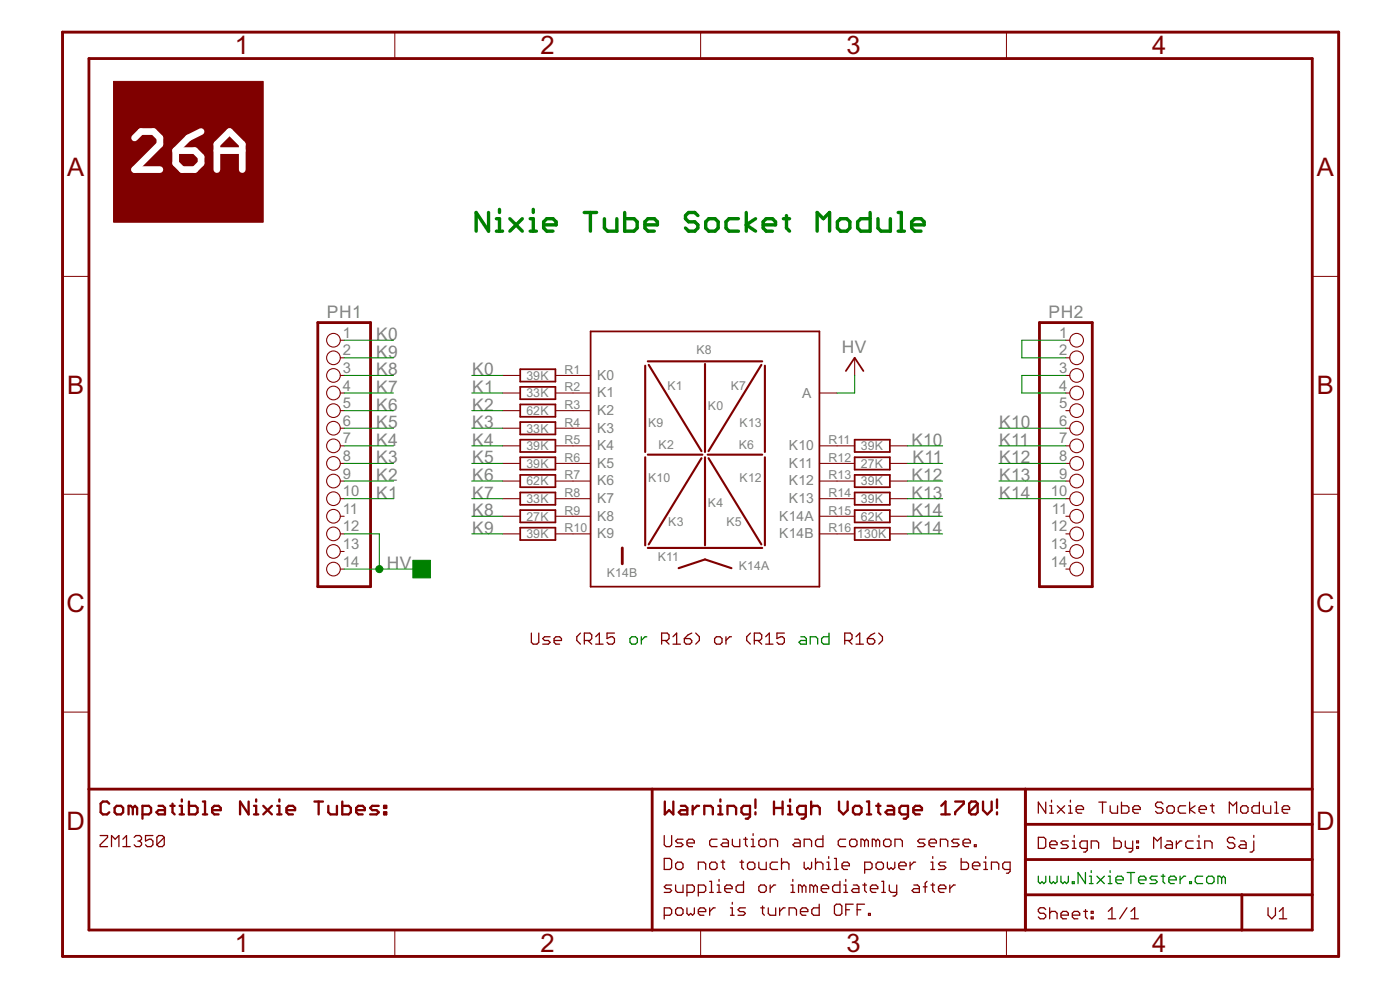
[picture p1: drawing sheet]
<svg xmlns="http://www.w3.org/2000/svg" width="420mm" height="297mm" viewBox="0 0 420 297" stroke-linecap="round" stroke-linejoin="round" font-family="sans-serif">
<g fill="none" stroke="#800000" stroke-width=".38">
<path d="M159.5 189.9v2.8l.5 .6h1.1l.6-.6v-2.8M165.1 191.1h-1.7l-.5 .5 .5 .6h1.1l.6 .5-.6 .6h-1.6M166.3 192.2h2.2v-.6l-.5-.5h-1.2l-.5 .5v1.1l.5 .6h1.2M174.2 189.9l-1.1 1.2v1.1l1.1 1.1M175.4 192.2h1.6l.6-.6v-1.1l-.6-.6h-1.6v3.4M176.5 192.2l1.1 1.1M178.8 193.3h2.2M178.8 191.1l1.1-1.2v3.4M184.4 189.9h-2.2v1.7l1.1-.5h.5l.6 .5v1.1l-.6 .6h-1.1l-.5-.6M198.6 192.2h1.6l.6-.6v-1.1l-.6-.6h-1.6v3.4M199.7 192.2l1.1 1.1M202 193.3h2.2"/>
<path d="M202 191.1l1.1-1.2v3.4M205.4 191.6h1.6l.6 .6v.5l-.6 .6h-1.1l-.5-.6zM207.6 189.9l-1.1 .6-1.1 1.1M208.8 189.9l1.1 1.2v1.1l-1.1 1.1M215 191.1h1.1l.6 .5v1.1l-.6 .6h-1.1l-.5-.6v-1.1zM217.9 191.1v2.2M219.5 191.1h-.5l-1.1 1.1M225.2 189.9l-1.1 1.2v1.1l1.1 1.1M226.4 192.2h1.6l.6-.6v-1.1l-.6-.6h-1.6v3.4M227.5 192.2l1.1 1.1M229.8 193.3h2.2M229.8 191.1l1.1-1.2v3.4"/>
<path d="M235.4 189.9h-2.2v1.7l1.1-.5h.5l.6 .5v1.1l-.6 .6h-1.1l-.5-.6M253.5 192.2h1.7l.5-.6v-1.1l-.5-.6h-1.7v3.4M254.6 192.2l1.1 1.1M256.9 193.3h2.2M256.9 191.1l1.1-1.2v3.4M260.3 191.6h1.7l.5 .6v.5l-.5 .6h-1.1l-.6-.6zM262.5 189.9l-1.1 .6-1.1 1.1M263.7 189.9l1.1 1.2v1.1l-1.1 1.1M30.1 250.7h2.2v.5l-2.2 2.3v.5h2.2M33.5 254v-3.3l1.1 1.1 1.1-1.1v3.3M36.9 254h2.2M36.9 251.8l1.1-1.1v3.3"/>
<path d="M40.3 251.2l.5-.5h1.1l.6 .5v.6l-.6 .5M41.4 252.3h.5M41.9 252.3l.6 .6v.6l-.6 .5h-1.1l-.5-.5M45.9 250.7h-2.2v1.6l1.1-.5h.5l.6 .5v1.2l-.6 .5h-1.1l-.5-.5M49.3 251.2v2.3l-.6 .5h-1.1l-.5-.5M49.3 251.2l-.6-.5h-1.1l-.5 .5v2.3M49.3 251.2l-2.2 2.3M199.3 250.7v2.8l.6 .5h1.1l.6-.5v-2.8M199.3 257.6h1.7l.6 .5v2.2l-.6 .6h-1.7zM202.8 259.2l.5-.5h1.1l.6 .5v1.1l-.6 .6h-1.1l-.5-.6zM205 251.8h-1.7l-.5 .5 .5 .6h1.1l.6 .6-.6 .5h-1.6M206.2 252.9h2.2v-.6l-.6-.5h-1.1l-.5 .5v1.2l.5 .5h1.1"/>
<path d="M213 259.2l.5-.5h1.2l.5 .5v1.1l-.5 .6h-1.2l-.5-.6zM215.2 251.8h-1.7l-.5 .5v1.2l.5 .5h1.7M216.4 258.7h1.1M216.9 251.8h1.1l.6 .5v1.7h-1.7l-.5-.5 .5-.6h1.7M216.9 258.1v2.2l.6 .6M219.8 251.8v1.7l.5 .5h1.7v-2.2M222.1 258.7h1.1M222.6 258.1v2.2l.6 .6M223.2 251.8h1.1M223.8 251.2v2.3l.5 .5M224.3 259.2l.6-.5h1.1l.5 .5v1.1l-.5 .6h-1.1l-.6-.6zM225.5 254h1.1"/>
<path d="M225.5 251.8h.5v2.2M226 250.1v.6M227.7 252.3l.6-.5h1.1l.6 .5v1.2l-.6 .5h-1.1l-.6-.5zM227.7 258.7v1.6l.6 .6h1.7v-2.2M231.1 254v-2.2h1.7l.6 .5v1.7M233.4 258.7h-1.7l-.6 .5v1.1l.6 .6h1.7M234.5 259.2l.6-.5h1.1l.6 .5v1.7M234.5 257.6v3.3M238.5 251.8h1.1l.6 .5v1.7h-1.7l-.5-.5 .5-.6h1.7M241.3 254v-2.2h1.7l.6 .5v1.7M241.3 258.7v1.6l.6 .6 .6-.6 .5 .6 .6-.6v-1.6M244.8 259.2l.5-.5h1.1l.6 .5v1.7"/>
<path d="M244.8 257.6v3.3M247 250.7v3.3h-1.7l-.5-.5v-1.2l.5-.5h1.7M248.2 258.7h.5v2.2M248.7 257v.6M250.4 257.6h.6v3.3M252.7 259.8h2.2v-.6l-.5-.5h-1.1l-.6 .5v1.1l.6 .6h1.1M253.8 251.8h-1.7l-.5 .5v1.2l.5 .5h1.7M255 252.3l.5-.5h1.1l.6 .5v1.2l-.6 .5h-1.1l-.5-.5zM259.5 252.3l-.6-.5h-.5v2.2M259.5 252.3v1.7M259.5 252.3l.5-.5 .6 .5v1.7M262.9 252.3l-.6-.5h-.5v2.2"/>
<path d="M262.9 252.3v1.7M262.9 252.3l.5-.5 .6 .5v1.7M263.5 258.7h1.1l.5 .5v1.1l-.5 .6h-1.1l-.6-.6v-1.1zM265.2 252.3l.5-.5h1.1l.6 .5v1.2l-.6 .5h-1.1l-.5-.5zM266.3 258.7v1.6l.6 .6 .5-.6 .6 .6 .5-.6v-1.6M268.6 254v-2.2h1.7l.5 .5v1.7M269.7 259.8h2.2v-.6l-.5-.5h-1.1l-.6 .5v1.1l.6 .6h1.1M273.1 258.7v2.2M274.8 258.7h-.6l-1.1 1.1M277.6 251.8h-1.7l-.5 .5 .5 .6h1.2l.5 .6-.5 .5h-1.7M278.8 252.9h2.2v-.6l-.5-.5h-1.1l-.6 .5v1.2l.6 .5h1.1M279.4 258.7h.5v2.2"/>
<path d="M279.9 257v.6M282.2 254v-2.2h1.7l.5 .5v1.7M283.9 258.7h-1.7l-.6 .5 .6 .6h1.1l.6 .5-.6 .6h-1.7M287.8 251.8h-1.6l-.6 .5 .6 .6h1.1l.5 .6-.5 .5h-1.7M288.5 257.6v3.3h1.6l.6-.6v-1.1l-.6-.5h-1.6M289 252.9h2.2v-.6l-.5-.5h-1.1l-.6 .5v1.2l.6 .5h1.1M291.8 259.8h2.3v-.6l-.6-.5h-1.1l-.6 .5v1.1l.6 .6h1.1M292.4 253.5h.6v.5h-.6zM295.3 258.7h.5v2.2M295.8 257v.6M311.6 251.2h1.7l.5 .6v2.2l-.5 .6h-1.7zM313.8 240.7v3.3l-2.2-3.3v3.3"/>
<path d="M315 241.8h.6v2.2M315 244h1.1M315 253.4h2.2v-.5l-.5-.6h-1.1l-.6 .6v1.1l.6 .6h1.1M315.6 240.1v.6M317.3 241.8l2.2 2.2M319.5 241.8l-2.2 2.2M320.6 252.3h-1.6l-.6 .6 .6 .5h1.1l.5 .6-.5 .6h-1.7M320.7 241.8h.5v2.2M320.7 244h1.1M321.2 240.1v.6M321.8 254.6h1.1M321.8 252.3h.6v2.3"/>
<path d="M322.4 250.7v.5M323 242.9h2.2v-.6l-.6-.5h-1.1l-.5 .5v1.1l.5 .6h1.1M326.3 254.6h-1.6l-.6-.6v-1.1l.6-.6h1.6v2.8l-.5 .6h-.6M327.5 254.6v-2.3h1.7l.5 .6v1.7M329.8 240.7h2.2M330.9 240.7v3.3M333.2 241.8v1.6l.5 .6h1.7v-2.2M334.3 251.2v3.4h1.7l.5-.6v-1.1l-.5-.6h-1.7M336.6 240.7v3.3h1.6l.6-.6v-1.1l-.6-.5h-1.6M337.7 252.3v1.7l.6 .6h1.6M339.9 252.3v2.8l-.5 .6h-.6M340 242.9h2.2v-.6l-.5-.5h-1.2l-.5 .5v1.1l.5 .6h1.2"/>
<path d="M341.1 254h.6v.6h-.6zM341.1 252.3h.6v.6h-.6zM346.2 254.6v-3.4l1.1 1.1 1.1-1.1v3.4M349 241.2l-.5-.5h-1.2l-.5 .5v.6l.5 .5h1.2l.5 .6v.5l-.5 .6h-1.2l-.5-.6M350.2 252.3h1.1l.6 .6v1.7h-1.7l-.6-.6 .6-.6h1.7M350.8 241.8h1.1l.5 .5v1.1l-.5 .6h-1.1l-.6-.6v-1.1zM353 252.3v2.3M354.7 252.3h-.6l-1.1 1.1M355.8 241.8h-1.6l-.6 .5v1.1l.6 .6h1.6M357 240.7v3.3M358.1 252.3h-1.7l-.5 .6v1.1l.5 .6h1.7M358.7 241.8l-1.7 1.1 1.7 1.1"/>
<path d="M359.3 252.3h.5v2.3M359.3 254.6h1.1M359.8 250.7v.5M359.9 242.9h2.2v-.6l-.6-.5h-1.1l-.5 .5v1.1l.5 .6h1.1M361.5 254.6v-2.3h1.7l.6 .6v1.7M363.2 241.8h1.2M363.8 241.2v2.2l.6 .6M368.9 244v-3.3l1.1 1.1 1.1-1.1v3.3M370.6 251.8l-.6-.6h-1.1l-.5 .6v.5l.5 .6h1.1l.6 .5v.6l-.6 .6h-1.1l-.5-.6M372.3 242.3l.6-.5h1.1l.5 .5v1.1l-.5 .6h-1.1l-.6-.6zM372.3 252.3h1.1l.6 .6v1.7h-1.7l-.5-.6 .5-.6h1.7M376.3 252.3v2.8l-.6 .6h-.5"/>
<path d="M376.3 250.7v.5M378 240.7v3.3h-1.7l-.6-.6v-1.1l.6-.5h1.7M379.1 241.8v1.6l.6 .6h1.7v-2.2M382.5 244h1.1M382.5 240.7h.6v3.3M384.8 242.9h2.2v-.6l-.5-.5h-1.1l-.6 .5v1.1l.6 .6h1.1M199.3 274.6h1.7l.6-.5v-1.1l-.6-.6h-1.7v3.3M201.6 265.5h-1.7l-.6 .6 .6 .5h1.1l.6 .6-.6 .6h-1.7M202.8 265.5v1.7l.5 .6h1.7v-2.3M203.3 272.4h1.1l.6 .6v1.1l-.6 .5h-1.1l-.5-.5v-1.1zM206.2 267.8h1.6l.6-.6v-1.1l-.6-.6h-1.6v3.4M206.2 272.4v1.7l.5 .5 .6-.5 .5 .5 .6-.5v-1.7"/>
<path d="M209.6 260.9v-2.2h1.6l.6 .5v1.7M209.6 267.8h1.6l.6-.6v-1.1l-.6-.6h-1.6v3.4M209.6 273.5h2.2v-.5l-.6-.6h-1.1l-.5 .6v1.1l.5 .5h1.1M213 272.4v2.2M213 267.8h1.1M213 264.4h.5v3.4M214.7 272.4h-.6l-1.1 1.1M215.2 267.8h1.2M215.2 265.5h.6v2.3M215.8 263.9v.5M217.5 266.6h2.2v-.5l-.5-.6h-1.1l-.6 .6v1.1l.6 .6h1.1M219.2 272.4h.6v2.2"/>
<path d="M219.2 274.6h1.1M219.8 270.7v.6M223.1 264.4v3.4h-1.6l-.6-.6v-1.1l.6-.6h1.6M223.7 272.4h-1.7l-.5 .6 .5 .5h1.2l.5 .6-.5 .5h-1.7M227.7 266.1l.6-.6h1.1l.6 .6v1.1l-.6 .6h-1.1l-.6-.6zM228.3 272.4h1.1M228.9 271.8v2.3l.5 .5M230.6 272.4v1.7l.5 .5h1.7v-2.2M231.1 265.5v2.3M232.8 265.5h-.6l-1.1 1.1M234 272.4v2.2M235.6 272.4h-.5l-1.1 1.1"/>
<path d="M236.8 274.6v-2.2h1.7l.5 .6v1.6M237.4 267.8h1.1M237.4 265.5h.5v2.3M237.9 263.9v.5M240.2 273.5h2.2v-.5l-.5-.6h-1.1l-.6 .6v1.1l.6 .5h1.1M240.7 266.1l-.5-.6h-.6v2.3M240.7 266.1v1.7M240.7 266.1l.6-.6 .6 .6v1.7M244.2 266.1l-.6-.6h-.5v2.3M244.2 266.1v1.7M244.2 266.1l.5-.6 .6 .6v1.7M245.9 271.3v3.3h-1.7l-.6-.5v-1.1l.6-.6h1.7"/>
<path d="M246.5 266.6h2.2v-.5l-.6-.6h-1.1l-.5 .6v1.1l.5 .6h1.1M248.2 260.9h1.1M250.4 260.9h1.1M250.4 271.8l.6-.5h1.1l.5 .5v2.3l-.5 .5h-1.1l-.6-.5zM252.1 264.4v3.4h-1.7l-.5-.6v-1.1l.5-.6h1.7M253.3 267.8h1.1M253.3 265.5h.5v2.3M253.8 263.9v.5M253.8 273h1.2M256.1 271.3h-2.3v3.3M256.1 265.5h1.1l.6 .6v1.7h-1.7l-.6-.6 .6-.6h1.7M257.2 273h1.1"/>
<path d="M258.9 265.5h1.2M259.5 271.3h-2.3v3.3M259.5 260.9h1.7l.5-.6v-1.1l-.5-.5h-1.7v3.3M259.5 265v2.2l.6 .6M260.6 274.1h.6v.5h-.6zM261.2 266.6h2.2v-.5l-.5-.6h-1.1l-.6 .6v1.1l.6 .6h1.1M264.6 264.4h.6v3.4M264.6 267.8h1.1M266.9 265.5v1.7l.5 .6h1.7M269.1 265.5v2.8l-.6 .6h-.5M274.3 265.5h1.1l.5 .6v1.7h-1.6l-.6-.6 .6-.6h1.6M277.1 266.1h1.1"/>
<path d="M278.2 264.4l-.5 .6v2.8M279.4 260.9h1.1M279.4 265.5h1.1M279.9 265v2.2l.6 .6M281.6 266.6h2.3v-.5l-.6-.6h-1.1l-.6 .6v1.1l.6 .6h1.1M285.1 265.5v2.3M286.7 265.5h-.5l-1.1 1.1M295.3 260.9h1.1M297.5 260.9v-2.2h1.7l.5 .5v1.7M303.1 260.9h-1.6l-.6-.6v-1.1l.6-.5h1.6v2.8l-.5 .5h-.6M313.8 272.9l-.5-.5h-1.1l-.6 .5v.6l.6 .5h1.1l.5 .6v.5l-.5 .6h-1.1l-.6-.6M315 272.4v3.3"/>
<path d="M315 274l.6-.5h1.1l.5 .5v1.7M318.4 274.6h2.2v-.6l-.5-.5h-1.1l-.6 .5v1.1l.6 .6h1.1M321.8 274.6h2.2v-.6l-.5-.5h-1.1l-.6 .5v1.1l.6 .6h1.1M325.2 273.5h1.1M325.8 272.9v2.2l.5 .6M327.5 273.5h.6v.5h-.6zM327.5 275.1h.6v.6h-.6zM332.6 275.7h2.2M332.6 273.5l1.1-1.1v3.3M338.2 272.4l-2.2 3.3M339.4 275.7h2.2M339.4 273.5l1.1-1.1v3.3"/>
<path d="M380.6 272.4v2.2l1.1 1.1 1.1-1.1v-2.2M383.9 273.5l1.2-1.1v3.3M383.9 275.7h2.3"/>
</g>
<path d="M18.8 9.6h383v277.4h-383zM26.7 17.6h367.1v261.4h-367.1zM95.4 96.8h15.8v79.2h-15.8zM312 96.8h15.8v79.2h-15.8zM186.8 164.4v4.8M26.7 236.8h367.1M195.7 236.8v42.2M307.7 236.8v42.2M307.7 247.3h86.1M307.7 257.9h86.1M307.7 268.5h86.1M372.7 268.5v10.5" fill="none" stroke="#800000" stroke-width=".85"/>
<g fill="none" stroke="#800000" stroke-width=".7">
<path d="M54.6 239.9v.6M76.9 239.9v.6M83.8 239.9v.6M216.2 239.9v.6M226.7 239.9v2.5M237.1 239.9v.6M299.2 239.9v2.5M32.8 241.1l-.7-.6h-1.2l-.7 .6v2.6l.7 .6h1.2l.7-.6M35 241.8h1.3l.7 .6v1.3l-.7 .6h-1.3l-.6-.6v-1.3zM39.9 242.4l-.7-.6h-.6v2.5M39.9 242.4v1.9M39.9 242.4l.6-.6 .6 .6v1.9"/>
<path d="M42.8 244.3h1.9l.6-.6v-1.3l-.6-.6h-1.9v3.8M47.6 241.8h1.3l.6 .6v1.9h-1.9l-.7-.6 .7-.6h1.9M51.1 241.8h1.3M51.8 241.1v2.6l.6 .6M53.9 241.8h.7v2.5M53.9 244.3h1.3M56.7 240.5v3.8h1.9l.7-.6v-1.3l-.7-.6h-1.9M60.9 244.3h1.3M60.9 240.5h.6v3.8M63.7 243.1h2.6v-.7l-.7-.6h-1.3l-.6 .6v1.3l.6 .6h1.3M74.6 240.5v3.8l-2.5-3.8v3.8M76.2 241.8h.7v2.5"/>
<path d="M76.2 244.3h1.3M79 241.8l2.6 2.5M81.6 241.8l-2.6 2.5M83.2 241.8h.6v2.5M83.2 244.3h1.3M86 243.1h2.6v-.7l-.7-.6h-1.3l-.6 .6v1.3l.6 .6h1.3M94.4 240.5h2.5M95.6 240.5v3.8M98.5 241.8v1.9l.7 .6h1.9v-2.5M102.7 240.5v3.8h1.9l.7-.6v-1.3l-.7-.6h-1.9M106.9 243.1h2.6v-.7l-.7-.6h-1.3l-.6 .6v1.3l.6 .6h1.3M113.7 241.8h-2l-.6 .6 .6 .7h1.3l.7 .6-.7 .6h-1.9"/>
<path d="M115.3 241.8h.6v.6h-.6zM115.3 243.7h.6v.6h-.6zM199.5 240.5v3.8l1.3-1.2 1.3 1.2v-3.8M204.3 241.8h1.3l.7 .6v1.9h-2l-.6-.6 .6-.6h2M207.9 241.8v2.5M209.8 241.8h-.6l-1.3 1.3M211.4 244.3v-2.5h1.9l.6 .6v1.9M215.6 241.8h.6v2.5M215.6 244.3h1.2M218.3 244.3v-2.5h2l.6 .6v1.9M225.1 244.3h-1.9l-.7-.6v-1.3l.7-.6h1.9v3.2l-.6 .6h-.7M226.7 243.7v.6"/>
<path d="M232.3 240.5v3.8M232.3 242.4h2.6M234.9 240.5v3.8M236.5 241.8h.6v2.5M236.5 244.3h1.2M241.8 244.3h-1.9l-.7-.6v-1.3l.7-.6h1.9v3.2l-.6 .6h-.7M243.4 242.4l.7-.6h1.3l.6 .6v1.9M243.4 240.5v3.8M251.8 240.5v2.6l1.3 1.2 1.3-1.2v-2.6M256.6 241.8h1.3l.7 .6v1.3l-.7 .6h-1.3l-.6-.6v-1.3zM260.2 244.3h1.3M260.2 240.5h.6v3.8"/>
<path d="M263 241.8h1.2M263.6 241.1v2.6l.6 .6M266.4 241.8h1.3l.6 .6v1.9h-1.9l-.7-.6 .7-.6h1.9M272.5 244.3h-1.9l-.7-.6v-1.3l.7-.6h1.9v3.2l-.6 .6h-.7M274.1 243.1h2.6v-.7l-.7-.6h-1.2l-.7 .6v1.3l.7 .6h1.2M282.5 244.3h2.6M282.5 241.8l1.3-1.3v3.8M286.7 240.5h2.5v.6l-2.5 2.6v.6M293.4 241.1v2.6l-.6 .6h-1.3l-.6-.6M293.4 241.1l-.6-.6h-1.3l-.6 .6v2.6M293.4 241.1l-2.5 2.6M295 240.5v2.6l1.3 1.2 1.3-1.2v-2.6"/>
<path d="M299.2 243.7v.6"/>
</g>
<path d="M34.1 24.4h44.9v42.3h-44.9z" fill="#800000" stroke="#800000" stroke-width=".3"/>
<g fill="none" stroke="#800000" stroke-width=".32">
<path d="M102.1 102.1h1.2M102.1 107.4h1.2M102.1 112.6h1.2M102.1 117.9h1.2M150.8 112.6h5.3M150.8 117.9h5.3M166.7 112.6h10.5M166.7 117.9h10.5M245.9 117.9h5.3M256.5 107.4v5.2M319.9 102.1h1.1M319.9 107.4h1.1"/>
<path d="M319.9 112.6h1.1M319.9 117.9h1.1M102.1 123.2h1.2M102.1 128.5h1.2M102.1 133.8h1.2M102.1 139h1.2M150.8 123.2h5.3M150.8 128.5h5.3M150.8 133.8h5.3M150.8 139h5.3M166.7 123.2h10.5M166.7 128.5h10.5"/>
<path d="M166.7 133.8h10.5M166.7 139h10.5M245.9 133.8h10.6M245.9 139h10.6M267.1 133.8h5.2M267.1 139h5.2M319.9 123.2h1.1M319.9 128.5h1.1M319.9 133.8h1.1M319.9 139h1.1M102.1 144.3h1.2M102.1 149.6h1.2"/>
<path d="M102.1 154.9h1.2M150.8 144.3h5.3M150.8 149.6h5.3M150.8 154.9h5.3M166.7 144.3h10.5M166.7 149.6h10.5M166.7 154.9h10.5M245.9 144.3h10.6M245.9 149.6h10.6M245.9 154.9h10.6M267.1 144.3h5.2M267.1 149.6h5.2"/>
<path d="M267.1 154.9h5.2M319.9 144.3h1.1M319.9 149.6h1.1M319.9 154.9h1.1M102.1 160.2h1.2M102.1 165.5h1.2M102.1 170.8h1.2M150.8 160.2h5.3M166.7 160.2h10.5M245.9 160.2h10.6M267.1 160.2h5.2M319.9 160.2h1.1"/>
<path d="M319.9 165.5h1.1M319.9 170.8h1.1"/>
<circle cx="100.1" cy="112.6" r="2.05"/>
<circle cx="100.1" cy="117.9" r="2.05"/>
<circle cx="100.1" cy="102.1" r="2.05"/>
<circle cx="100.1" cy="107.4" r="2.05"/>
<circle cx="323.1" cy="117.9" r="2.05"/>
<circle cx="323.1" cy="102.1" r="2.05"/>
<circle cx="323.1" cy="107.4" r="2.05"/>
<circle cx="323.1" cy="112.6" r="2.05"/>
<circle cx="100.1" cy="128.5" r="2.05"/>
<circle cx="100.1" cy="133.8" r="2.05"/>
<circle cx="100.1" cy="123.2" r="2.05"/>
<circle cx="100.1" cy="139" r="2.05"/>
<circle cx="323.1" cy="128.5" r="2.05"/>
<circle cx="323.1" cy="123.2" r="2.05"/>
<circle cx="323.1" cy="133.8" r="2.05"/>
<circle cx="323.1" cy="139" r="2.05"/>
<circle cx="100.1" cy="154.9" r="2.05"/>
<circle cx="100.1" cy="149.6" r="2.05"/>
<circle cx="100.1" cy="144.3" r="2.05"/>
<circle cx="323.1" cy="154.9" r="2.05"/>
<circle cx="323.1" cy="144.3" r="2.05"/>
<circle cx="323.1" cy="149.6" r="2.05"/>
<circle cx="100.1" cy="170.8" r="2.05"/>
<circle cx="100.1" cy="160.2" r="2.05"/>
<circle cx="100.1" cy="165.5" r="2.05"/>
<circle cx="323.1" cy="170.8" r="2.05"/>
<circle cx="323.1" cy="160.2" r="2.05"/>
<circle cx="323.1" cy="165.5" r="2.05"/>
</g>
<g fill="none" stroke="#800000" stroke-width=".53">
<path d="M177.2 99.4h68.7v76.6h-68.7zM156.1 110.8h10.6v3.7h-10.6zM156.1 116.1h10.6v3.7h-10.6zM253.9 111.3l2.6-3.9 2.6 3.9M156.1 121.3h10.6v3.8h-10.6zM156.1 126.6h10.6v3.7h-10.6zM156.1 131.9h10.6v3.7h-10.6zM156.1 137.2h10.6v3.7h-10.6zM256.5 131.9h10.6v3.7h-10.6zM256.5 137.2h10.6v3.7h-10.6zM156.1 142.5h10.6v3.7h-10.6zM156.1 147.8h10.6v3.7h-10.6z"/>
<path d="M156.1 153.1h10.6v3.6h-10.6zM156.1 158.3h10.6v3.7h-10.6zM256.5 142.5h10.6v3.7h-10.6zM256.5 147.8h10.6v3.7h-10.6zM256.5 153.1h10.6v3.6h-10.6zM256.5 158.3h10.6v3.7h-10.6z"/>
</g>
<g fill="none" stroke="#800000" stroke-width=".63">
<path d="M18.8 9.6h383v277.4h-383zM193.6 109.7v25.9M194.4 108.4h34.3M194.7 109.5l15.8 25.9M211.6 109.2v26.4M228.5 109.5l-15.9 25.9M229.6 109.7v25.9M193.6 137.2v26.4M194.4 136.4h16.4M210.5 137.5l-15.8 25.8M211.6 137.2v26.4M212.4 136.4h16.3"/>
<path d="M212.6 137.5l15.9 25.8M229.6 137.2v26.4M194.4 164.4h34.3M203.7 170.5l7.9-2.6 7.9 2.6"/>
</g>
<g fill="none" stroke="#800000" stroke-width=".3">
<path d="M26.7 17.6h367.1v261.4h-367.1zM118.5 9.6v8M210.3 9.6v8M302 9.6v8M18.8 82.9h7.9M393.8 82.9h8M18.8 148.3h7.9M393.8 148.3h8M18.8 213.7h7.9M393.8 213.7h8M308 236.8v42.2M393.8 236.8h-198.1v42.2"/>
<path d="M308 257.9h85.8M308 247.3h85.8M118.5 279v8M210.3 279v8M302 279v8M308 268.5h85.8M372.7 268.5v10.5"/>
</g>
<path d="M123.9 168.1h5.3v5.3h-5.3z" fill="#008000" stroke="#008000" stroke-width=".3"/>
<g fill="none" stroke="#008000" stroke-width=".38">
<path d="M189.6 191.1h1.1l.6 .5v1.1l-.6 .6h-1.1l-.5-.6v-1.1zM192.5 191.1v2.2M194.1 191.1h-.5l-1.1 1.1M240.3 191.1h1.1l.6 .5v1.7h-1.7l-.5-.6 .5-.5h1.7M243.2 193.3v-2.2h1.6l.6 .5v1.7M248.8 189.9v3.4h-1.7l-.5-.6v-1.1l.5-.5h1.7M311.6 262.9v1.7l.6 .5 .5-.5 .6 .5 .5-.5v-1.7M315 262.9v1.7l.6 .5 .5-.5 .6 .5 .5-.5v-1.7M318.4 262.9v1.7l.6 .5 .5-.5 .6 .5 .5-.5v-1.7M321.8 264.6h.6v.5h-.6zM325.8 261.8v3.3l-2.3-3.3v3.3M326.9 265.1h1.1"/>
<path d="M326.9 262.9h.6v2.2M327.5 261.2v.6M329.2 262.9l2.2 2.2M331.4 262.9l-2.2 2.2M332.6 265.1h1.1M332.6 262.9h.6v2.2M333.2 261.2v.6M334.9 264h2.2v-.6l-.6-.5h-1.1l-.5 .5v1.2l.5 .5h1.1M338.3 261.8h2.2M339.4 261.8v3.3M341.7 264h2.2v-.6l-.6-.5h-1.1l-.5 .5v1.2l.5 .5h1.1M347.3 262.9h-1.6l-.6 .5 .6 .6h1.1l.5 .6-.5 .5h-1.7"/>
<path d="M348.5 262.9h1.1M349.1 262.3v2.3l.5 .5M350.8 264h2.2v-.6l-.6-.5h-1.1l-.5 .5v1.2l.5 .5h1.1M354.2 262.9v2.2M355.8 262.9h-.5l-1.1 1.1M357 264.6h.6v.5h-.6zM360.9 262.9h-1.6l-.6 .5v1.2l.6 .5h1.6M362.1 263.4l.6-.5h1.1l.5 .5v1.2l-.5 .5h-1.1l-.6-.5zM366.6 263.4l-.5-.5h-.6v2.2M366.6 263.4v1.7M366.6 263.4l.6-.5 .5 .5v1.7"/>
</g>
<g fill="none" stroke="#008000" stroke-width="1">
<path d="M146.6 63.8v5.6l-3.7-5.6v5.6M149 65.6h.9v3.8M149 69.4h1.8M149.9 62.8v1M153 65.6l3.8 3.8M156.8 65.6l-3.8 3.8M159.1 65.6h.9v3.8M159.1 69.4h1.9M160 62.8v1M163.2 67.5h3.7v-1l-1-.9h-1.8l-.9 .9v1.9l.9 1h1.8M175.3 63.8h3.7M177.2 63.8v5.6"/>
<path d="M181.4 65.6v2.8l.9 1h2.8v-3.8M187.5 63.8v5.6h2.8l.9-1v-1.9l-.9-.9h-2.8M193.5 67.5h3.8v-1l-.9-.9h-1.9l-1 .9v1.9l1 1h1.9M209.4 64.7l-.9-.9h-1.8l-1 .9v.9l1 .9h1.8l.9 1v.9l-.9 1h-1.8l-1-1M212.7 65.6h1.9l.9 .9v1.9l-.9 1h-1.9l-.9-1v-1.9zM221.6 65.6h-2.8l-.9 .9v1.9l.9 1h2.8M224 63.8v5.6M226.8 65.6l-2.8 1.9 2.8 1.9M229 67.5h3.7v-1l-.9-.9h-1.8l-1 .9v1.9l1 1h1.8M235.1 65.6h1.9M236 64.7v3.7l1 1M245.2 69.4v-5.6l1.9 1.8 1.9-1.8v5.6"/>
<path d="M252.2 65.6h1.9l1 .9v1.9l-1 1h-1.9l-.9-1v-1.9zM261.1 63.8v5.6h-2.8l-.9-1v-1.9l.9-.9h2.8M263.5 65.6v2.8l.9 1h2.8v-3.8M269.6 69.4h1.8M269.6 63.8h.9v5.6M273.6 67.5h3.7v-1l-.9-.9h-1.8l-1 .9v1.9l1 1h1.8"/>
</g>
<g fill="none" stroke="#008000" stroke-width=".32">
<path d="M103.3 102.1h14.8M103.3 112.6h14.8M103.3 107.4h14.8M103.3 117.9h14.8M141.6 112.6h9.2M141.6 117.9h9.2M256.5 112.6v5.3h-5.3M319.9 102.1h-13.2v5.3h13.2M319.9 112.6h-13.2v5.3h13.2M103.3 123.2h14.8M103.3 128.5h14.8M103.3 139h14.8"/>
<path d="M103.3 133.8h14.8M141.6 123.2h9.2M141.6 128.5h9.2M141.6 139h9.2M141.6 133.8h9.2M272.3 139h10.6M272.3 133.8h10.6M299.8 128.5h20.1M299.8 139h20.1M299.8 133.8h20.1M103.3 149.6h14.8M103.3 144.3h14.8"/>
<path d="M141.6 154.9h9.2M141.6 149.6h9.2M141.6 144.3h9.2M272.3 154.9h10.6M272.3 149.6h10.6M272.3 144.3h10.6M299.8 149.6h20.1M299.8 144.3h20.1M103.3 160.2h10.6v10.6M103.3 170.8h23.2M141.6 160.2h9.2M272.3 160.2h10.6"/>
</g>
<circle cx="113.9" cy="170.8" r="1.06" fill="#008000" stroke="#008000" stroke-width=".3"/>
<path d="M60.3 39.5l-3.8 1.9-3.8 3.8M40.4 41.4l1.9-1.9h3.8l1.9 1.9v1.9l-7.6 7.6h7.6M52.7 45.2h5.7l1.9 1.9v1.9l-1.9 1.9h-3.8l-1.9-1.9zM65.1 45.2h7.6M65.1 50.9v-7.6l3.8-3.8 3.8 3.8v7.6" fill="none" stroke="#fff" stroke-width="2"/>
<g font-size="8.6" fill="#800000">
<text x="70.5" y="16.3">1</text>
<text x="162.3" y="16.3">2</text>
<text x="254" y="16.3">3</text>
<text x="345.8" y="16.3">4</text>
<text x="20.2" y="53">A</text>
<text x="395.2" y="53">A</text>
<text x="20.2" y="118.3">B</text>
<text x="395.2" y="118.3">B</text>
<text x="20" y="183.7">C</text>
<text x="395" y="183.7">C</text>
<text x="20" y="249.1">D</text>
<text x="395" y="249.1">D</text>
<text x="70.5" y="285.7">1</text>
<text x="162.3" y="285.7">2</text>
<text x="254" y="285.7">3</text>
<text x="345.8" y="285.7">4</text>
</g>
<g font-size="5.8" fill="#808080">
<text x="98.1" y="95.5">PH1</text>
<text x="314.7" y="95.5">PH2</text>
<text x="112.9" y="102.1">K0</text>
<text x="112.9" y="107.4">K9</text>
<text x="252.6" y="106">HV</text>
<text x="112.9" y="112.6">K8</text>
<text x="141.7" y="112.6">K0</text>
<text x="112.9" y="117.9">K7</text>
<text x="141.7" y="117.9">K1</text>
<text x="112.9" y="123.2">K6</text>
<text x="141.7" y="123.2">K2</text>
<text x="112.9" y="128.5">K5</text>
<text x="141.7" y="128.5">K3</text>
<text x="299.9" y="128.5">K10</text>
<text x="112.9" y="133.8">K4</text>
<text x="141.7" y="133.8">K4</text>
<text x="273.5" y="133.8">K10</text>
<text x="299.9" y="133.8">K11</text>
<text x="112.9" y="139.1">K3</text>
<text x="141.7" y="139.1">K5</text>
<text x="273.9" y="139.1">K11</text>
<text x="299.9" y="139.1">K12</text>
<text x="112.9" y="144.3">K2</text>
<text x="112.9" y="149.6">K1</text>
<text x="141.7" y="149.6">K7</text>
<text x="141.7" y="144.3">K6</text>
<text x="273.5" y="144.3">K12</text>
<text x="273.5" y="149.6">K13</text>
<text x="299.9" y="144.3">K13</text>
<text x="299.9" y="149.6">K14</text>
<text x="141.7" y="154.9">K8</text>
<text x="273.5" y="154.9">K14</text>
<text x="141.7" y="160.2">K9</text>
<text x="273.5" y="160.2">K14</text>
<text x="116.1" y="170.7">HV</text>
</g>
<g font-size="5" fill="#808080">
<text x="102.9" y="101.3">1</text>
<text x="317.8" y="101.3">1</text>
<text x="102.9" y="106.6">2</text>
<text x="317.8" y="106.6">2</text>
<text x="102.9" y="111.9">3</text>
<text x="317.8" y="111.9">3</text>
<text x="102.9" y="117.2">4</text>
<text x="317.8" y="117.2">4</text>
<text x="102.9" y="122.5">5</text>
<text x="317.8" y="122.5">5</text>
<text x="102.9" y="127.7">6</text>
<text x="317.8" y="127.7">6</text>
<text x="102.9" y="133">7</text>
<text x="317.8" y="133">7</text>
<text x="102.9" y="138.3">8</text>
<text x="102.9" y="143.6">9</text>
<text x="317.8" y="138.3">8</text>
<text x="317.8" y="143.6">9</text>
<text x="102.9" y="148.9">10</text>
<text x="315.3" y="148.9">10</text>
<text x="102.9" y="154.2">11</text>
<text x="315.7" y="154.2">11</text>
<text x="102.9" y="159.4">12</text>
<text x="315.3" y="159.4">12</text>
<text x="102.9" y="164.7">13</text>
<text x="315.3" y="164.7">13</text>
<text x="102.9" y="170">14</text>
<text x="315.3" y="170">14</text>
</g>
<g font-size="4.7" fill="#808080">
<text x="179.2" y="114">K0</text>
<text x="179.2" y="119.2">K1</text>
<text x="240.7" y="119.5">A</text>
<text x="179.2" y="124.5">K2</text>
<text x="179.2" y="129.8">K3</text>
<text x="179.2" y="135.1">K4</text>
<text x="236.8" y="135.1">K10</text>
<text x="179.2" y="140.4">K5</text>
<text x="236.8" y="140.4">K11</text>
<text x="179.2" y="145.7">K6</text>
<text x="236.8" y="145.7">K12</text>
<text x="179.2" y="150.9">K7</text>
<text x="236.8" y="150.9">K13</text>
<text x="179.2" y="161.5">K9</text>
<text x="179.2" y="156.2">K8</text>
<text x="233.8" y="156.2">K14A</text>
<text x="233.8" y="161.5">K14B</text>
</g>
<g font-size="4.1" fill="#808080">
<text x="209" y="106.3">K8</text>
<text x="158" y="114">39K</text>
<text x="169.4" y="112.2">R1</text>
<text x="158" y="119.2">33K</text>
<text x="169.4" y="117.4">R2</text>
<text x="200.3" y="117.1">K1</text>
<text x="219.3" y="117.1">K7</text>
<text x="158" y="124.5">62K</text>
<text x="169.4" y="122.7">R3</text>
<text x="212.4" y="122.9">K0</text>
<text x="158" y="129.8">33K</text>
<text x="169.4" y="128">R4</text>
<text x="194.5" y="128.2">K9</text>
<text x="222" y="128.2">K13</text>
<text x="158" y="135.1">39K</text>
<text x="169.4" y="133.3">R5</text>
<text x="197.7" y="134.8">K2</text>
<text x="221.7" y="134.8">K6</text>
<text x="248.6" y="133.3">R11</text>
<text x="258.3" y="135.1">39K</text>
<text x="158" y="140.4">39K</text>
<text x="169.4" y="138.6">R6</text>
<text x="169.4" y="143.9">R7</text>
<text x="248.6" y="138.6">R12</text>
<text x="248.6" y="143.9">R13</text>
<text x="258.3" y="140.4">27K</text>
<text x="158" y="145.7">62K</text>
<text x="169.4" y="149.1">R8</text>
<text x="194.5" y="144.6">K10</text>
<text x="222" y="144.6">K12</text>
<text x="248.6" y="149.1">R14</text>
<text x="258.3" y="145.7">39K</text>
<text x="158" y="150.9">33K</text>
<text x="169.4" y="154.4">R9</text>
<text x="212.4" y="152">K4</text>
<text x="248.6" y="154.4">R15</text>
<text x="258.3" y="150.9">39K</text>
<text x="158" y="156.2">27K</text>
<text x="158" y="161.5">39K</text>
<text x="169.4" y="159.7">R10</text>
<text x="200.6" y="157.8">K3</text>
<text x="218" y="157.8">K5</text>
<text x="248.6" y="159.7">R16</text>
<text x="257.3" y="161.5">130K</text>
<text x="258.3" y="156.2">62K</text>
<text x="182.1" y="173.2">K14B</text>
<text x="197.4" y="168.4">K11</text>
<text x="221.7" y="171.1">K14A</text>
</g>
</svg>
